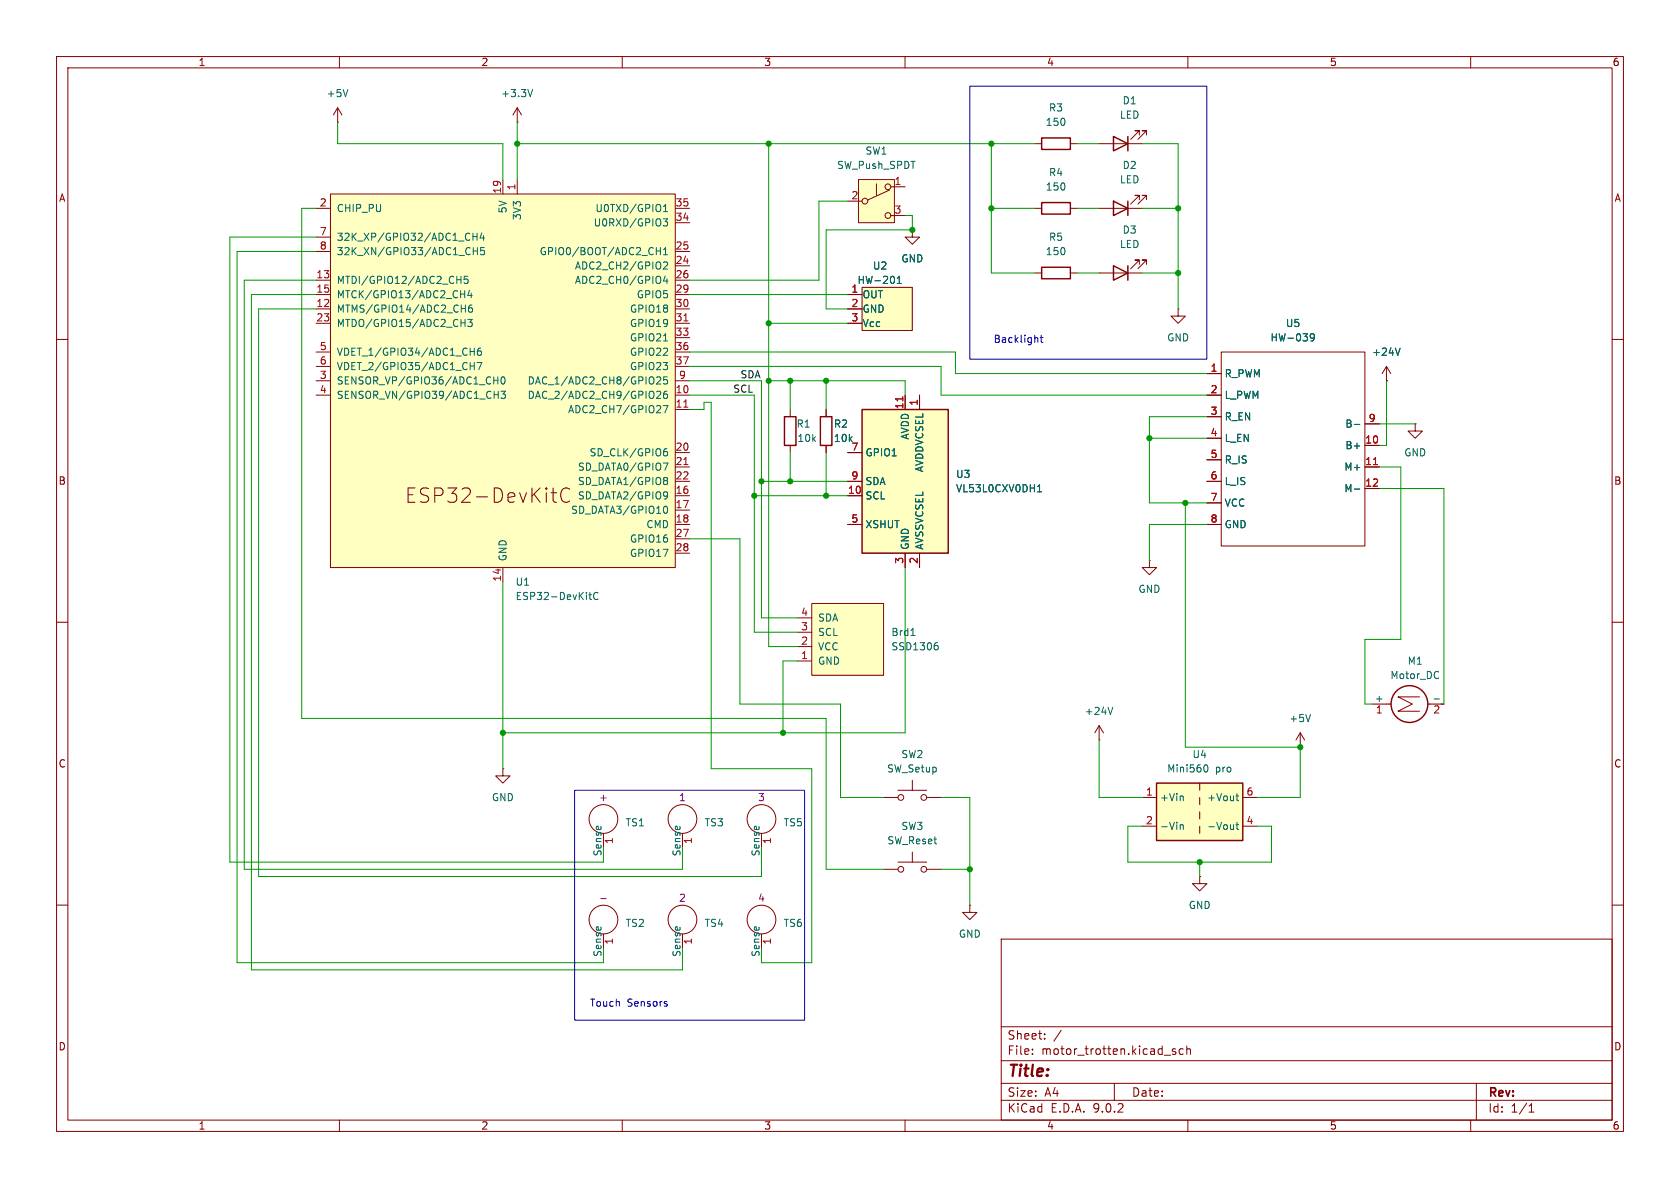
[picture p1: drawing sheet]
<svg xmlns="http://www.w3.org/2000/svg" width="297mm" height="210mm" viewBox="0 0 297 210" stroke-linecap="round" stroke-linejoin="round" font-family="sans-serif">
<g fill="none" stroke="#840000" stroke-width=".18">
<path d="M10 10h277v190h-277zM12 12h273v186h-273zM59.7 19.1l-.8 1.2M59.7 19.1l.8 1.2M59.7 19.1v2.5M60 10v2M91.4 19.1l-.7 1.2M91.4 19.1l.8 1.2M91.4 19.1v2.5M110 10v2M160 10v2M210 10v2"/>
<path d="M260 10v2M59.7 21.6h.1M91.4 21.6h.1M10 60h2M245.1 67.3h.1M245.1 64.8l-.8 1.2M245.1 64.8l.8 1.2M245.1 64.8v2.5M250.2 74.9v1.3h1.3l-1.3 1.3-1.3-1.3h1.3M250.2 74.9h.1M285 60h2M10 110h2"/>
<path d="M285 110h2M242.6 124.5h3.3M251 123.2h-3.9l2.6 1.3-2.6 1.2h3.9M252.4 124.5h2.9M156.2 153.7h2.5M158.7 152.4h5.1M161.3 150.6v1.8M163.8 153.7h2.6M10 160h2M171.4 160v1.3h1.3l-1.3 1.3-1.2-1.3h1.2M171.4 160h.1M177 166h108v32h-108z"/>
<path d="M285 160h2M60 198v2M110 198v2M160 198v2M177 194.5h108M177 191.5h108M177 187.5h108M177 181.5h108M182.5 186.3v.1M182.5 185.5v.1M184.7 183.6v.1M184.7 182.8v.1"/>
<path d="M187.6 182.1l-1.3 2M197 191.5v3M207.8 185.5l-.3-.1-.3 .2 .1 .2 .5 .2v.3h-.6M209.2 185.5l-.5-.1-.2 .3v.4l.1 .2h.6M209.8 185.5l.2-.1 .4 .1 .1 .9M209.8 184.9v1.5M210 198v2M260 198v2M261 191.5v6.5M270.3 196.6h.9M270.3 195.5l.4-.4v1.5"/>
<circle cx="134.6" cy="144.8" r="2.54"/>
<circle cx="159.3" cy="153.7" r=".51"/>
<circle cx="163.3" cy="153.7" r=".51"/>
<circle cx="120.6" cy="162.6" r="2.54"/>
<circle cx="134.6" cy="162.6" r="2.54"/>
</g>
<path d="M61.5 15.8l-.4 1.3M94.2 15.8l-.5 1.3M247.5 61.5l-.4 1.3M254.3 118.7v.1M254.3 119.8v.1M253.5 123.6h1" fill="none" stroke="#006464" stroke-width=".18"/>
<circle cx="249.2" cy="124.5" r="3.3" fill="none" stroke="#840000" stroke-width=".25"/>
<path d="M152.4 72.4h15.2v25.4h-15.2z" fill="#ffffc2"/>
<path d="M145 73.7h2.1v5h-2.1zM152.4 72.4h15.2v25.4h-15.2z" fill="none" stroke="#840000" stroke-width=".25"/>
<g fill="none" stroke="#840000" stroke-width=".18">
<path d="M146 72.4v1.3M146 78.7v1.3M160 69.9v2.5M162.6 69.9v2.5M149.9 80h2.5M149.9 85.1h2.5M149.9 87.6h2.5M149.9 92.7h2.5M160 97.8v2.5M162.6 97.8v2.5M88.9 135.9v1.3h1.3l-1.3 1.2-1.3-1.2h1.3M88.9 135.9h.1"/>
<path d="M158.7 139.7h5.1M161.3 137.9v1.8M156.2 141h2.5M163.8 141h2.6"/>
<circle cx="120.6" cy="144.8" r="2.54"/>
<circle cx="159.3" cy="141" r=".51"/>
<circle cx="163.3" cy="141" r=".51"/>
</g>
<path d="M159.6 70.2v.7" fill="none" stroke="#a90000" stroke-width=".18"/>
<path d="M183.4 86.9h.7M183.4 86l.4-.3v1.2" fill="none" stroke="#006464" stroke-width=".18"/>
<path d="M143.5 106.7h12.7v12.7h-12.7z" fill="#ffffc2"/>
<g fill="none" stroke="#840000" stroke-width=".18">
<path d="M182.9 36.8h1.2M182.9 25.4h1.2M189.2 36.8h1.3M189.2 25.4h1.3M194.3 36.8h7.6M194.3 25.4h7.6M201.4 35.3v-.8h-.7h.7l-1.5 1.6M201.4 23.9v-.8h-.7h.7l-1.5 1.5M202.7 35.3v-.8h-.8h.8l-1.5 1.6M202.7 23.9v-.8h-.8h.8l-1.5 1.5M182.9 48.3h1.2M189.2 48.3h1.3"/>
<path d="M194.3 48.3h7.6M201.4 46.7v-.7h-.7h.7l-1.5 1.5M202.7 46.7v-.7h-.8h.8l-1.5 1.5M208.3 54.6v1.3h1.2l-1.2 1.3-1.3-1.3h1.3M208.3 54.6h.1M141 116.8h2.5M141 114.3h2.5M141 111.8h2.5M141 109.2h2.5M143.5 106.7h12.7v12.7h-12.7zM229.9 132.1h.1M229.9 129.5l-.8 1.3"/>
<path d="M229.9 129.5l.7 1.3M229.9 129.5v2.6"/>
</g>
<path d="M161 112.3h.8M165.4 114.1h.2l.3 .2-.1 .5-.4 .1M165.5 113.6h.3M231.7 126.3l-.4 1.3" fill="none" stroke="#006464" stroke-width=".18"/>
<path d="M184.1 35.8h5.1v2h-5.1zM184.1 24.4h5.1v2h-5.1zM196.8 35.6l2.6 1.2-2.6 1.3zM196.8 24.1l2.6 1.3-2.6 1.3zM199.4 24.1v2.6M199.4 35.6v2.5M184.1 47.2h5.1v2.1h-5.1zM196.8 47l2.6 1.3-2.6 1.2zM199.4 47v2.5" fill="none" stroke="#840000" stroke-width=".25"/>
<path d="M151.8 31.8h6.3v7.6h-6.3z" fill="#ffffc2"/>
<g fill="none" stroke="#840000" stroke-width=".18">
<path d="M149.9 35.6h2.5M151.8 31.8h6.3v7.6h-6.3zM154.9 32.5v2M157.3 33.6l-3.9 1.8M157.5 33h2.5M157.5 38.1h2.5M161.3 40.6v1.3h1.3l-1.3 1.3-1.3-1.3h1.3M161.3 40.6h.1"/>
<circle cx="152.9" cy="35.6" r=".51"/>
<circle cx="157" cy="33" r=".51"/>
<circle cx="157" cy="38.1" r=".51"/>
</g>
<path d="M204.5 138.4h15.2v10.2h-15.2z" fill="#ffffc2"/>
<path d="M204.5 138.4h15.2v10.2h-15.2z" fill="none" stroke="#840000" stroke-width=".25"/>
<path d="M212.1 138.4v1.3M201.9 141h2.6M201.9 146.1h2.6M212.1 141v1.2M212.1 143.5v1.3M212.1 146.1v1.2M219.7 141h2.5M219.7 146.1h2.5" fill="none" stroke="#840000" stroke-width=".18"/>
<path d="M212.9 135.3l.2-.1a.68 .68 0 0 1 .5 .6 .68 .68 0 0 1-.5 .7l-.2-.2M208.6 145.9l.2-.1h.3l.1 .8M208.6 145.8v.8M209 140.7l.2 .2v.6M218.5 145.8h.5M218.5 140.7h.5M218.7 140.3v1.1l.3 .1M218.7 145.4v1l.3 .2" fill="none" stroke="#006464" stroke-width=".18"/>
<path d="M152.4 50.8h8.9v7.6h-8.9z" fill="#ffffc2"/>
<g fill="none" stroke="#840000" stroke-width=".18">
<path d="M149.9 52.1h2.5M149.9 54.6h2.5M149.9 57.2h2.5M152.4 50.8h8.9v7.6h-8.9zM212.1 154.9v1.3h1.3l-1.3 1.3-1.3-1.3h1.3M212.1 154.9h.1"/>
<circle cx="106.7" cy="162.6" r="2.54"/>
</g>
<path d="M158.6 50.1h.7M158.6 49.2l.4-.4v1.3" fill="none" stroke="#006464" stroke-width=".18"/>
<path d="M106.2 158.8h1" fill="none" stroke="#840084" stroke-width=".18"/>
<path d="M58.4 34.3h61v66h-61z" fill="#ffffc2"/>
<g fill="none" stroke="#840000" stroke-width=".18">
<path d="M55.9 36.8h2.5M58.4 34.3h61v66h-61zM88.9 31.8v2.5M91.4 31.8v2.5M119.4 36.8h2.5M119.4 39.4h2.5M55.9 41.9h2.5M55.9 44.5h2.5M55.9 49.5h2.5M55.9 52.1h2.5M55.9 54.6h2.5M55.9 57.2h2.5"/>
<path d="M119.4 44.5h2.5M119.4 49.5h2.5M119.4 52.1h2.5M119.4 54.6h2.5M119.4 57.2h2.5M119.4 47h2.5M119.4 59.7h2.5M149.9 52.1h2.5M149.9 54.6h2.5M149.9 57.2h2.5M161.3 40.6h.1M55.9 62.2h2.5"/>
<path d="M55.9 64.8h2.5M55.9 67.3h2.5M55.9 69.9h2.5M119.4 62.2h2.5M119.4 64.8h2.5M119.4 67.3h2.5M119.4 69.9h2.5M119.4 72.4h2.5M139.7 72.4v1.3M139.7 78.7v1.3M146 72.4v1.3M146 78.7v1.3"/>
<path d="M160 69.9v2.5M162.6 69.9v2.5M213.4 69.9h2.5M213.4 66h2.5M213.4 73.7h2.5M213.4 77.5h2.5M215.9 62.2h25.4v34.3h-25.4zM241.3 74.9h2.5M241.3 78.7h2.5M245.1 67.3h.1M97.4 87.1h1M97.8 88.4l.1 .3 .5 .1"/>
<path d="M100.7 86.5a.95 .95 0 0 0-1.1-.1 .95 .95 0 0 0-.5 .9 1.08 1.08 0 0 0 .3 1.2 1.08 1.08 0 0 0 1.2 .2l.1-.1M119.4 80h2.5M119.4 82.6h2.5M119.4 85.1h2.5M119.4 87.6h2.5M119.4 90.2h2.5M119.4 92.7h2.5M119.4 95.3h2.5M119.4 97.8h2.5M149.9 80h2.5M149.9 85.1h2.5M149.9 87.6h2.5"/>
<path d="M149.9 92.7h2.5M160 97.8v2.5M162.6 97.8v2.5M203.2 99.1v1.2h1.3l-1.3 1.3-1.3-1.3h1.3M203.2 99.1h.1M213.4 85.1h2.5M213.4 92.7h2.5M213.4 81.3h2.5M213.4 88.9h2.5M241.3 82.6h2.5M241.3 86.4h2.5M88.9 100.3v2.6"/>
<path d="M194.3 130.8h.1M194.3 128.3l-.8 1.2M194.3 128.3l.8 1.2M194.3 128.3v2.5"/>
<circle cx="106.7" cy="144.8" r="2.54"/>
</g>
<g fill="none" stroke="#006464" stroke-width=".18">
<path d="M117.2 38.7h.8l-.4 .5 .4 .1v.5l-.2 .1h-.5M117.3 37.4h.7M117.3 36.5l.4-.4v1.3M80.8 49.4h.7M81.4 52h.8M81.5 48.8v1.3M81.5 57.1h.7M81.5 54.5h.8M82.2 51.4v1.2M82.2 56.5v1.2M82.3 53.9v1.3M82.7 48.8h-.6l-.1 .6 .2-.1 .4 .1 .2 .2-.1 .4-.2 .1-.5-.1"/>
<path d="M82.7 56.5h.8l-.4 .4 .3 .2v.5l-.2 .1-.5-.1M83 51.3l-.3 .9h.8M83.3 51.8v.8M83.4 53.9l-.3 .1a.86 .86 0 0 0 0 1.2l.4-.1v-.5l-.2-.2h-.2l-.3 .2M83.6 41.2v1.3M83.6 41.8h.7M83.7 43.8v1.2M83.7 44.4h.7M84.3 41.2v1.3M84.4 43.8v1.2M85.2 41.2l-.3 .9h.8M85.5 41.6v.9"/>
<path d="M85.6 43.8h-.6l-.1 .6 .2-.2 .4 .1 .2 .2-.1 .4-.2 .1-.5-.1M116 44.4h.8M116.8 43.8v1.2M117.3 45h.7M117.3 44.1l.4-.3v1.2M117.3 46.4l.5-.1 .2 .4-.8 .9h.8M117.6 48.8l-.3 .9h.8M117.9 49.3v.8M158.6 50.1h.7M158.6 49.2l.4-.4v1.3M232.3 59.5l-.2 .3-.4-.1-.1-.2 .1-.4 .4-.1 .2 .1a.84 .84 0 0 1-.3 1.2h-.3M83.1 62.1h.7"/>
<path d="M83.1 64.7h.7M83.8 61.5v1.3M83.8 64.1v1.2M84.3 64.1h.9l-.6 1.2M85 61.5l-.4 .1a.86 .86 0 0 0 0 1.2l.5-.1v-.4l-.2-.3h-.3l-.2 .3M87.3 67.2h.7M87.4 69.8h.7M88 66.6v1.3M88.1 69.2v1.2M88.6 69.2h.8l-.5 .4 .4 .2v.5l-.2 .1-.5-.1M88.7 66.7l.2-.1a.68 .68 0 0 1 .4 .7 .68 .68 0 0 1-.4 .6l-.2-.1-.1-.4zM116.1 66.7l.5-.1 .2 .4-.8 .9h.8"/>
<path d="M116.1 69.3l.5-.1 .2 .3-.8 .9h.8M117.2 71.7h.9l-.6 1.3M117.3 60.3h.7M117.4 79.9l.4-.1 .2 .2-.1 .5h-.5M117.9 69.2h-.4a.86 .86 0 0 0 0 1.2l.5-.1v-.4l-.2-.3-.4 .1-.1 .2M117.9 79.3l-.4 .1-.1 .2M118 66.6h-.6l-.1 .6 .2-.1 .4 .1 .1 .1v.5l-.2 .1-.5-.1M239.4 75h1M247.5 61.5l-.4 1.3M117.2 81.9h.9l-.6 1.2M117.4 89.6l.2-.1a.68 .68 0 0 1 .4 .6 .68 .68 0 0 1-.4 .6l-.2-.1M117.5 84.4h.3l.2 .2-.2 .3"/>
<path d="M117.5 86.9l.5 .2a.84 .84 0 0 1-.3 1.1M117.5 84.9h.3M117.8 84.9l.2 .3v.2l-.1 .2-.4 .1M118 87.5l-.2 .2h-.3M183.4 86.9h.7M183.4 86l.4-.3v1.2M239.4 86.5h1M104.1 105.1h.5M104.3 104.7v1.1l.3 .2M105.7 104.8a.6 .6 0 0 0-.8 .5 .6 .6 0 0 0 .6 .7l.2-.1M196.7 125l-.4 1.3"/>
</g>
<path d="M120.9 56.7h.7M120.9 72h.7M159.6 70.2v.7M120.9 82.1h.7M242.8 82.1h.7" fill="none" stroke="#a90000" stroke-width=".18"/>
<path d="M138.7 73.7h2v5h-2z" fill="none" stroke="#840000" stroke-width=".25"/>
<g fill="none" stroke="#009600" stroke-width=".18">
<path d="M55.9 36.8h-2.6v90.2h92.7v26.7h10.2M59.7 21.6v3.8h29.2v6.4M91.4 25.4h91.5M91.4 21.6v10.2M135.9 25.4v88.9h5.1M149.9 35.6h-5.1v13.9h-22.9M160 38.1h1.3v2.5h-15.3v14h3.9M175.3 36.8h7.6M175.3 25.4v22.9h7.6M190.5 25.4h3.8M190.5 36.8h3.8M201.9 25.4h6.4v29.2"/>
<path d="M201.9 36.8h6.4M55.9 41.9h-15.3v110.5h66.1v-2.5M55.9 52.1h-11.5v119.4h76.2v-3.9M55.9 54.6h-10.2v100.3h88.9v-5M55.9 44.5h-14v125.7h64.8v-2.6M55.9 49.5h-12.7v104.2h77.4v-3.8M121.9 52.1h28M135.9 57.2h14M190.5 48.3h3.8M201.9 48.3h6.4M121.9 69.9h11.4v41.9h7.7M121.9 72.4h2.6v-1.3h1.2v64.8h17.8v34.3h-8.9v-2.6"/>
<path d="M121.9 67.3h12.7v41.9h6.4M121.9 64.8h44.5v5.1h47M121.9 62.2h47v3.8h44.5M135.9 67.3h24.1v2.6M139.7 67.3v5.1M146 67.3v5.1M203.2 77.5h10.2M213.4 73.7h-10.2v15.2h10.2M243.8 74.9h6.4M245.1 67.3v11.4h-1.3M121.9 95.3h8.9v29.2h17.8v16.5h7.6M133.3 87.6h16.6"/>
<path d="M134.6 85.1h15.3M139.7 80v5.1M146 80v7.6M209.5 88.9v43.2h20.4v8.9h-7.7M213.4 92.7h-10.2v6.4M243.8 82.6h3.8v30.4h-6.3v11.5h1.3M243.8 86.4h11.5v38.1M88.9 102.9v33M141 116.8h-2.6v12.7M160 100.3v29.2h-71.1M194.3 130.8v10.2h7.6M166.4 141h5v19"/>
<path d="M166.4 153.7h5M201.9 146.1h-2.5v6.3h25.4v-6.3h-2.6M212.1 152.4v2.5"/>
</g>
<path d="M171.4 15.2h42v48.3h-42zM183.3 59.7l.2 .2v.6M183.9 59.7h.5M184.1 59.3v1l.3 .2M101.6 139.7h40.6v40.6h-40.6zM117.9 177.5v.3" fill="none" stroke="#0000c2" stroke-width=".18"/>
<g fill="#009600" stroke="#009600" stroke-width=".18">
<circle cx="133.3" cy="87.6" r=".46"/>
<circle cx="91.4" cy="25.4" r=".46"/>
<circle cx="135.9" cy="25.4" r=".46"/>
<circle cx="208.3" cy="48.3" r=".46"/>
<circle cx="175.3" cy="36.8" r=".46"/>
<circle cx="175.3" cy="25.4" r=".46"/>
<circle cx="208.3" cy="36.8" r=".46"/>
<circle cx="209.5" cy="88.9" r=".46"/>
<circle cx="203.2" cy="77.5" r=".46"/>
<circle cx="229.9" cy="132.1" r=".46"/>
<circle cx="212.1" cy="152.4" r=".46"/>
<circle cx="146" cy="67.3" r=".46"/>
<circle cx="134.6" cy="85.1" r=".46"/>
<circle cx="139.7" cy="67.3" r=".46"/>
<circle cx="135.9" cy="67.3" r=".46"/>
<circle cx="146" cy="87.6" r=".46"/>
<circle cx="139.7" cy="85.1" r=".46"/>
<circle cx="135.9" cy="57.2" r=".46"/>
<circle cx="138.4" cy="129.5" r=".46"/>
<circle cx="88.9" cy="129.5" r=".46"/>
<circle cx="171.4" cy="153.7" r=".46"/>
<circle cx="161.3" cy="40.6" r=".46"/>
</g>
<text font-size="3.5" fill="#840000" x="71.6" y="89.1">ESP32-DevKitC</text>
<text font-size="2.8" fill="#840000" x="178" y="190.9">Title:</text>
<g font-size="2.1" fill="#840000">
<text x="178" y="184">Sheet:</text>
<text x="178" y="186.7">File:</text>
<text x="184.1" y="186.7">motor_trotten.kicad_sch</text>
<text x="178" y="196.9">KiCad</text>
<text x="178" y="194.1">Size:</text>
<text x="184.7" y="194.1">A4</text>
<text x="185.7" y="196.9">E.D.A.</text>
<text x="193.3" y="196.9">9.0.2</text>
<text x="200" y="194.1">Date:</text>
<text x="263" y="194.3">Rev:</text>
<text x="263" y="196.9">Id:</text>
<text x="267.1" y="196.9">1/1</text>
</g>
<g font-size="1.8" fill="#840000">
<text x="35" y="11.9">1</text>
<text x="85" y="11.9">2</text>
<text x="135" y="11.9">3</text>
<text x="185" y="11.9">4</text>
<text x="235" y="11.9">5</text>
<text x="285" y="11.9">6</text>
<text x="10.3" y="35.9">A</text>
<text x="285.3" y="35.9">A</text>
<text x="10.3" y="85.9">B</text>
<text x="285.3" y="85.9">B</text>
<text x="10.3" y="135.9">C</text>
<text x="285.3" y="135.9">C</text>
<text x="10.3" y="185.9">D</text>
<text x="285.3" y="185.9">D</text>
<text x="35" y="199.9">1</text>
<text x="85" y="199.9">2</text>
<text x="135" y="199.9">3</text>
<text x="185" y="199.9">4</text>
<text x="235" y="199.9">5</text>
<text x="285" y="199.9">6</text>
</g>
<g font-size="1.8" fill="#006464">
<text x="57.7" y="17.4">+5V</text>
<text x="88.5" y="17.4">+3.3V</text>
<text x="184.8" y="22.5">150</text>
<text x="185.3" y="19.9">R3</text>
<text x="197.9" y="21.2">LED</text>
<text x="198.4" y="18.6">D1</text>
<text x="152.9" y="27.5">SW1</text>
<text x="147.9" y="30.1">SW_Push_SPDT</text>
<text x="184.8" y="33.9">150</text>
<text x="185.3" y="31.3">R4</text>
<text x="197.9" y="32.6">LED</text>
<text x="198.4" y="30.1">D2</text>
<text x="59.4" y="37.7">CHIP_PU</text>
<text x="89.8" y="37.8" transform="rotate(-90 89.8 37.8)">5V</text>
<text x="92.3" y="39" transform="rotate(-90 92.3 39)">3V3</text>
<text x="104.9" y="40.2">U0RXD/GPIO3</text>
<text x="105.2" y="37.7">U0TXD/GPIO1</text>
<text x="198.4" y="41.5">D3</text>
<text x="59.4" y="42.8">32K_XP/GPIO32/ADC1_CH4</text>
<text x="59.4" y="45.3">32K_XN/GPIO33/ADC1_CH5</text>
<text x="95.3" y="45.3">GPIO0/BOOT/ADC2_CH1</text>
<text x="101.5" y="47.9">ADC2_CH2/GPIO2</text>
<text x="154.2" y="47.9">U2</text>
<text x="159.3" y="46.6">GND</text>
<text x="184.8" y="45.3">150</text>
<text x="185.3" y="42.8">R5</text>
<text x="197.9" y="44">LED</text>
<text x="59.4" y="50.4">MTDI/GPIO12/ADC2_CH5</text>
<text x="59.4" y="52.9">MTCK/GPIO13/ADC2_CH4</text>
<text x="101.5" y="50.4">ADC2_CH0/GPIO4</text>
<text x="112.5" y="52.9">GPIO5</text>
<text x="151.5" y="50.4">HW-201</text>
<text x="152.4" y="52.9">OUT</text>
<text x="59.4" y="55.5">MTMS/GPIO14/ADC2_CH6</text>
<text x="59.4" y="58">MTDO/GPIO15/ADC2_CH3</text>
<text x="111.3" y="55.5">GPIO18</text>
<text x="111.3" y="58">GPIO19</text>
<text x="152.4" y="55.5">GND</text>
<text x="152.4" y="58">Vcc</text>
<text x="227.2" y="58">U5</text>
<text x="59.4" y="63.1">VDET_1/GPIO34/ADC1_CH6</text>
<text x="59.4" y="65.6">VDET_2/GPIO35/ADC1_CH7</text>
<text x="111.3" y="60.6">GPIO21</text>
<text x="111.3" y="63.1">GPIO22</text>
<text x="111.3" y="65.6">GPIO23</text>
<text x="206.2" y="60.6">GND</text>
<text x="224.5" y="60.6">HW-039</text>
<text x="242.5" y="63.1">+24V</text>
<text x="59.4" y="68.2">SENSOR_VP/GPIO36/ADC1_CH0</text>
<text x="59.4" y="70.7">SENSOR_VN/GPIO39/ADC1_CH3</text>
<text x="93.2" y="68.2">DAC_1/ADC2_CH8/GPIO25</text>
<text x="93.2" y="70.7">DAC_2/ADC2_CH9/GPIO26</text>
<text x="216.4" y="66.9">R_PWM</text>
<text x="216.4" y="70.7">L_PWM</text>
<text x="100.3" y="73.3">ADC2_CH7/GPIO27</text>
<text x="140.7" y="75.8">R1</text>
<text x="147.3" y="75.8">R2</text>
<text x="160.9" y="77.8" transform="rotate(-90 160.9 77.8)">AVDD</text>
<text x="216.4" y="74.5">R_EN</text>
<text x="237.7" y="75.8">B-</text>
<text x="102.1" y="83.4">SD_DATA0/GPIO7</text>
<text x="104.1" y="80.9">SD_CLK/GPIO6</text>
<text x="140.9" y="78.3">10k</text>
<text x="147.3" y="78.3">10k</text>
<text x="152.9" y="80.9">GPIO1</text>
<text x="163.4" y="83.6" transform="rotate(-90 163.4 83.6)">AVDDVCSEL</text>
<text x="216.4" y="78.3">L_EN</text>
<text x="216.4" y="82.1">R_IS</text>
<text x="237.6" y="83.4">M+</text>
<text x="237.7" y="79.6">B+</text>
<text x="248.2" y="80.9">GND</text>
<text x="102.1" y="86">SD_DATA1/GPIO8</text>
<text x="102.1" y="88.5">SD_DATA2/GPIO9</text>
<text x="152.9" y="86">SDA</text>
<text x="152.9" y="88.5">SCL</text>
<text x="168.9" y="87.2">VL53L0CXV0DH1</text>
<text x="168.9" y="84.7">U3</text>
<text x="216.4" y="86">L_IS</text>
<text x="216.4" y="89.8">VCC</text>
<text x="237.6" y="87.2">M-</text>
<text x="100.9" y="91">SD_DATA3/GPIO10</text>
<text x="114.2" y="93.6">CMD</text>
<text x="152.9" y="93.6">XSHUT</text>
<text x="216.4" y="93.6">GND</text>
<text x="89.8" y="99.3" transform="rotate(-90 89.8 99.3)">GND</text>
<text x="111.3" y="96.1">GPIO16</text>
<text x="111.3" y="98.7">GPIO17</text>
<text x="160.9" y="97.3" transform="rotate(-90 160.9 97.3)">GND</text>
<text x="163.4" y="97.3" transform="rotate(-90 163.4 97.3)">AVSSVCSEL</text>
<text x="91.1" y="103.7">U1</text>
<text x="91.1" y="106.3">ESP32-DevKitC</text>
<text x="201.2" y="105">GND</text>
<text x="144.5" y="112.6">SCL</text>
<text x="144.5" y="110.1">SDA</text>
<text x="157.5" y="112.6">Brd1</text>
<text x="144.5" y="117.7">GND</text>
<text x="144.5" y="115.2">VCC</text>
<text x="157.5" y="115.2">SSD1306</text>
<text x="248.8" y="117.7">M1</text>
<text x="243" y="124.2">+</text>
<text x="245.7" y="120.2">Motor_DC</text>
<text x="191.7" y="126.6">+24V</text>
<text x="227.8" y="127.9">+5V</text>
<text x="156.7" y="136.8">SW_Setup</text>
<text x="159.3" y="134.2">SW2</text>
<text x="206.2" y="136.8">Mini560</text>
<text x="210.7" y="134.2">U4</text>
<text x="214.9" y="136.8">pro</text>
<text x="86.9" y="141.8">GND</text>
<text x="205" y="141.8">+Vin</text>
<text x="213.3" y="141.8">+Vout</text>
<text x="110.5" y="146.3">TS1</text>
<text x="124.5" y="146.3">TS3</text>
<text x="138.4" y="146.3">TS5</text>
<text x="156.8" y="149.5">SW_Reset</text>
<text x="159.3" y="146.9">SW3</text>
<text x="205" y="146.9">-Vin</text>
<text x="213.3" y="146.9">-Vout</text>
<text x="106.4" y="151.5" transform="rotate(-90 106.4 151.5)">Sense</text>
<text x="120.4" y="151.5" transform="rotate(-90 120.4 151.5)">Sense</text>
<text x="134.4" y="151.5" transform="rotate(-90 134.4 151.5)">Sense</text>
<text x="210.1" y="160.9">GND</text>
<text x="110.5" y="164.1">TS2</text>
<text x="124.5" y="164.1">TS4</text>
<text x="138.4" y="164.1">TS6</text>
<text x="169.4" y="166">GND</text>
<text x="106.4" y="169.3" transform="rotate(-90 106.4 169.3)">Sense</text>
<text x="120.4" y="169.3" transform="rotate(-90 120.4 169.3)">Sense</text>
<text x="134.4" y="169.3" transform="rotate(-90 134.4 169.3)">Sense</text>
</g>
<g font-size="1.8" fill="#a90000">
<text x="88.6" y="34.3" transform="rotate(-90 88.6 34.3)">19</text>
<text x="91.2" y="33.7" transform="rotate(-90 91.2 33.7)">1</text>
<text x="150.4" y="35.3">2</text>
<text x="158" y="32.8">1</text>
<text x="56.4" y="36.6">2</text>
<text x="56.4" y="41.7">7</text>
<text x="119.3" y="36.6">35</text>
<text x="119.3" y="39.1">34</text>
<text x="158" y="37.8">3</text>
<text x="56.4" y="44.2">8</text>
<text x="119.3" y="44.2">25</text>
<text x="119.3" y="46.7">24</text>
<text x="55.8" y="49.3">13</text>
<text x="55.8" y="51.8">15</text>
<text x="119.3" y="49.3">26</text>
<text x="119.3" y="51.8">29</text>
<text x="150.4" y="51.8">1</text>
<text x="55.8" y="54.4">12</text>
<text x="55.8" y="56.9">23</text>
<text x="119.3" y="54.4">30</text>
<text x="119.3" y="56.9">31</text>
<text x="119.3" y="59.4">33</text>
<text x="150.4" y="54.4">2</text>
<text x="150.4" y="56.9">3</text>
<text x="56.4" y="62">5</text>
<text x="56.4" y="64.5">6</text>
<text x="119.3" y="62">36</text>
<text x="119.3" y="64.5">37</text>
<text x="213.9" y="65.8">1</text>
<text x="56.4" y="67.1">3</text>
<text x="56.4" y="69.6">4</text>
<text x="119.3" y="69.6">10</text>
<text x="119.9" y="67.1">9</text>
<text x="162.3" y="71.8" transform="rotate(-90 162.3 71.8)">1</text>
<text x="213.9" y="69.6">2</text>
<text x="119.3" y="72.1">11</text>
<text x="159.8" y="72.4" transform="rotate(-90 159.8 72.4)">11</text>
<text x="213.9" y="73.4">3</text>
<text x="213.9" y="77.2">4</text>
<text x="241.9" y="74.7">9</text>
<text x="119.3" y="79.8">20</text>
<text x="119.3" y="82.3">21</text>
<text x="150.4" y="79.8">7</text>
<text x="213.9" y="81">5</text>
<text x="241.3" y="78.5">10</text>
<text x="241.3" y="82.3">11</text>
<text x="119.3" y="84.8">22</text>
<text x="119.3" y="87.4">16</text>
<text x="119.3" y="89.9">17</text>
<text x="149.8" y="87.4">10</text>
<text x="150.4" y="84.8">9</text>
<text x="213.9" y="84.8">6</text>
<text x="213.9" y="88.6">7</text>
<text x="241.3" y="86.1">12</text>
<text x="119.3" y="92.5">18</text>
<text x="119.3" y="95">27</text>
<text x="150.4" y="92.5">5</text>
<text x="213.9" y="92.5">8</text>
<text x="119.3" y="97.5">28</text>
<text x="159.8" y="99.8" transform="rotate(-90 159.8 99.8)">3</text>
<text x="162.3" y="99.8" transform="rotate(-90 162.3 99.8)">2</text>
<text x="88.6" y="102.9" transform="rotate(-90 88.6 102.9)">14</text>
<text x="141.5" y="111.5">3</text>
<text x="141.5" y="109">4</text>
<text x="141.5" y="116.6">1</text>
<text x="141.5" y="114">2</text>
<text x="243.1" y="126.4">1</text>
<text x="253.3" y="126.4">2</text>
<text x="202.5" y="140.7">1</text>
<text x="220.3" y="140.7">6</text>
<text x="108.7" y="149.3" transform="rotate(-90 108.7 149.3)">1</text>
<text x="122.6" y="149.3" transform="rotate(-90 122.6 149.3)">1</text>
<text x="136.6" y="149.3" transform="rotate(-90 136.6 149.3)">1</text>
<text x="202.5" y="145.8">2</text>
<text x="220.3" y="145.8">4</text>
<text x="108.7" y="167.1" transform="rotate(-90 108.7 167.1)">1</text>
<text x="122.6" y="167.1" transform="rotate(-90 122.6 167.1)">1</text>
<text x="136.6" y="167.1" transform="rotate(-90 136.6 167.1)">1</text>
</g>
<g font-size="1.8" fill="#0000c2">
<text x="175.6" y="60.8">Backlight</text>
<text x="104.2" y="178.2">Touch</text>
<text x="110.9" y="178.2">Sensors</text>
</g>
<g font-size="1.8" fill="#0f0f0f">
<text x="129.5" y="69.5">SCL</text>
<text x="130.8" y="67">SDA</text>
</g>
<g font-size="1.8" fill="#840084">
<text x="105.8" y="141.8">+</text>
<text x="119.9" y="141.8">1</text>
<text x="133.9" y="141.8">3</text>
<text x="119.9" y="159.6">2</text>
<text x="133.9" y="159.6">4</text>
</g>
</svg>
